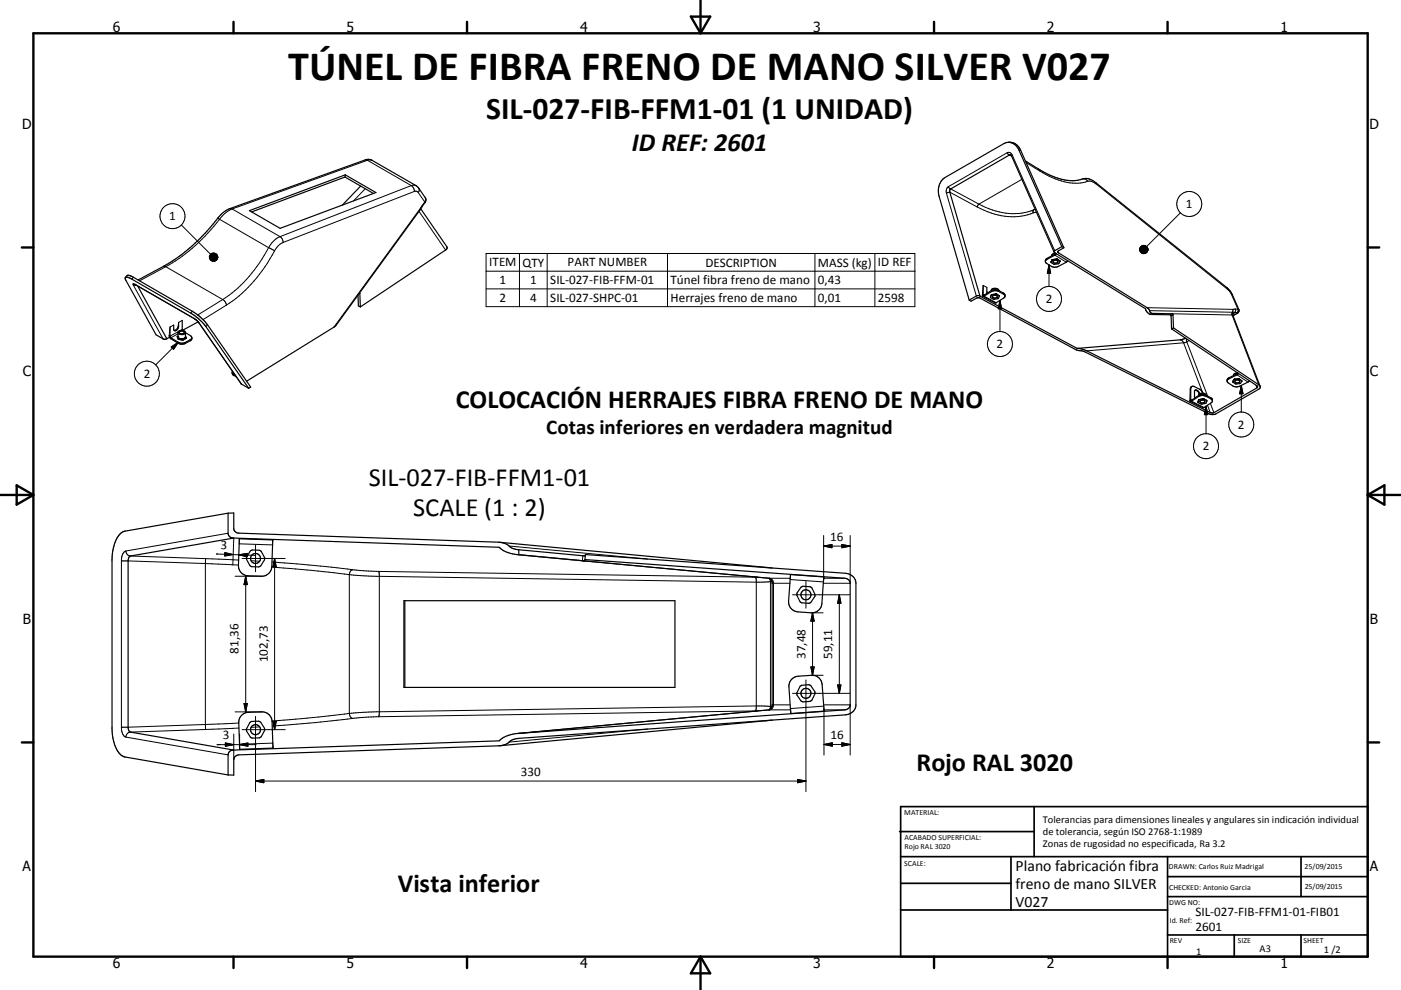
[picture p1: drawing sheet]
<svg xmlns="http://www.w3.org/2000/svg" width="420mm" height="297mm" viewBox="0 0 420 297" stroke-linecap="round" stroke-linejoin="round" font-family="sans-serif">
<g fill="none" stroke="#000" stroke-width=".3">
<path d="M109.5 48l.7 .1M109.5 56.6l-3.5 3.7M110.2 48.1l-40.6 14.6M110.2 48.1h1.4M110.2 48.1l13.1 7.6M123.3 55.7a1.97 1.97 0 0 1 .9 1.7M123.3 55.7l-39.3 15.3M123.3 55.7l.6-.2 .9 .2M124.2 57.4h.7l.5 .4M124.2 57.4l-39.3 15.3M125.4 57.8l1.9 2.8M125.5 56.5l.2 .6-.3 .7"/>
<path d="M127.5 59.3l.1 .6-.3 .7M283.7 57.9l1.1-.2 8.2 4.4M283.7 57.9l9 30.9M284.3 56l.5 .6 8.7 4.6M284.3 56a1.73 1.73 0 0 0-.6 1.9M302 45.8l.4 .6 .9 .5M302 45.8l-17.7 10.2M302 45.8a1.1 1.1 0 0 1 1.5 .7M303.5 46.5l-.2 .3M303.5 46.5l12.7 28.7M306 45.1h-.5M306.4 53.8l-12.9 7.4"/>
<path d="M307.6 48.8l4.1 2.5M311.4 50.7l.3 .6M311.7 51.3a18 18 0 0 0 13.7 3.3l.7-.2M324.5 53.7l1 .1 .6 .6M326.1 54.4a2.99 2.99 0 0 1 2.6 .8M328.5 54.8l.2 .4M328.7 55.2l39.3 31.6M49 79.9h.5l17.3 10M54.4 67.5l8.7 8.8M65.3 65.4l.5 .4M65.8 65.8a52.8 52.8 0 0 1-16.1 14.2l-7.9 4.3M65.8 65.8l14.7 8.5"/>
<path d="M68.9 62.6l.7 .1M69.6 62.7a8.5 8.5 0 0 0-3.8 3.1M69.6 62.7l14.4 8.3M80.5 74.3l1.8 1M80.5 74.3a41 41 0 0 1-13.7 15.6M84 71a1.95 1.95 0 0 1 .9 1.7M84 71a7.1 7.1 0 0 0-3.5 3.3M84.9 72.7l-1.1 .7-1 1a44.6 44.6 0 0 1-14.9 17.1M125.6 63.4l8 11.6M125.8 62.9l-25.7 35.2M125.8 62.9v.2M126.6 61.6l-.8 1.3"/>
<path d="M126.6 61.6l.1 .2M127.3 60.6l-.7 1M127.3 60.6l.1 .2M145.7 76.1h128.6v15.9h-128.6zM155.7 76.1v15.9M164 76.1v15.9M200.1 76.1v15.9M244.3 76.1v15.9M262.3 76.1v15.9M293 62.1a19.7 19.7 0 0 0 16.8 1.8M293.5 61.2a19.2 19.2 0 0 0 16.4 1.7M293.5 61.2l-.5 .9"/>
<path d="M309.9 62.9l-.2 .6 .1 .4M310.3 62.7l-.4 .2M310.4 62.8l-.5 .1M310.7 63.7l-.9 .2M313.9 77.5v.3M314.5 79.5v6.4M314.5 79.5l.5 2.5h-1zM316.3 76.2v.3l3.4 2.2M317.2 75.4l.2 .5M353.9 63.8l-10.1 10.2M40 85.5l8.9 16.2M40 85.5v-.4l.3 .1 17.9 10.3"/>
<path d="M40 83.2l-.5 .5M40.5 85.3l.1 .1M40.6 85.4h.1M40.7 85.5h-.7M52.1 97.5l-1.1 .6-.3 2.6 .3 .1 2.4-1.3M53.4 97.9h.1M53.4 97.9a1.43 1.43 0 0 1-1.2 1.2M54.6 98.9l-.4 .2M54.6 96.1l-1.1 .6-.1 1.2M57.6 93.4l-.4 .5M58.2 95.5l.1 .1M58.2 95.5l1.5 1.4"/>
<path d="M59.5 96.8l.2 .1M59.7 96.9l12.7 18.3M62.2 97.4l-.5 .6M66.8 89.9l-7.5 4.6M66.8 89.9a2.19 2.19 0 0 1 1.1 1.6M67.9 91.5l-7 4.4M107.8 88h.1M145.7 81.4h128.6M145.7 86.7h128.6M295.9 86.2l-1.1-.6-.3 3 .3-.2 .2 .5 3.7 1.9M297.2 87.2v.3M299.4 87.1v.3"/>
<path d="M299.8 90.1v9.4M299.8 90.1l.5 2.5h-1zM300.8 87.9v.3M343.9 92.3l25.7 .5M344.6 93.2l24.9 .5M350.9 94.4l.5-.3 18 .4M351.7 94.5l-.6 .3M367.9 86.3l.1 .5M368 86.8l1.2 1.5M369.2 88.3l1.9 4.4M369.2 88.3l.3 .1M369.4 94.5l8 20.9"/>
<path d="M369.4 94.5l.2 .1M369.5 93.7l-.1 .8M369.5 93.7l.6 .1M369.6 92.8l-.1 .9M370.1 93.8h.8M370.1 93.8l-.5 .4M370.4 92.7l-.8 .1M370.4 92.7h.7M370.4 92.7v.6l-.3 .5M370.8 94.1h.1M370.8 94.1l-1.1 .6M370.9 93.8h.1"/>
<path d="M370.9 94l-.1 .1M371 93.8v.1M371 93.9l-.2 .2M371.1 92.7l.1 .6-.3 .5M371.1 92.7l.3 .1M51.3 104.1l2.1-1.4-1.4 2.1zM53.4 100.2l-2.2 1.1v.3M53.4 102.7v.3M53.4 102.7l-6.7 6.8M55.6 102.7v.3M55.6 100.7l.3 .8-1.1 .6-1.4-.3-.3-.8 .3-.2M57 101.9v.3"/>
<path d="M70.1 112.3v.4M353.8 102l.6 .2 .4 .6M354.8 102.8l-29 2.5M354.8 102.8l5.7 14.9M355.7 101.6l.1 1M355.8 102.6l-1 .2M355.8 102.6l6.3 16.3M356.5 102.2l-.7 .4M356.8 116.7l-.1 3.4 .3-.2 .2 .5 3.8 1.9M357 116.6l-.2 .1M357.2 116.1l-.4 .6M358.3 117.1a1.15 1.15 0 0 1 1.2 1.2"/>
<path d="M359.3 118.6v.4M361.5 118.5v.4M363 119.3v.3M368.4 113.4v.3M370.9 112.1v.4l3.3 2.1M372.1 115.6v8M372.1 115.6l.6 2.5h-1.1zM376.5 115.5l.3 .9M361.6 121.9v8.2M361.6 121.9l.5 2.5h-1zM362 121.6l.8 2.2M362.9 121l1 2.8"/>
<path d="M68.4 160l-30.7 5.3M36.4 168.3l35.1 1.2M37.7 165.3a1.49 1.49 0 0 0 1.4 1.5l32.5 1.2M37.7 165.3l-.9 .9-.4 1.8v50.5l.4 1.7 .9 .9M61.6 167.6v51.3M65.3 166.2h-.4l5 .2M67.4 165.8l2.5 .6-2.5 .4zM69.9 166.4l1.7 .1M70.1 161.4l-.3 8.2M70.5 172.9h7.9M71.6 166.5l5 .1M71.6 166.5l2.5-.5v1z"/>
<path d="M71.7 163.2l10 .3M72.6 167.5h12.9M73.7 172.9v40.7M73.7 172.9l.4 2.5h-.9zM75.3 168.2l2.6 .2M76.6 163.5v8M81.5 170.1l12.2 1.1 11 1.2M81.5 168.6l12.8 1.1 11.4 1.2M82.3 167.5v51.4M82.3 167.5l.5 2.5h-1zM104.7 172.4l8.2 .5 113.8 1.8 4.3-.2M104.7 172.4v41.6"/>
<path d="M105.7 170.9l7.8 .5M105.7 170.9l-.6 .5-.4 1M113.5 171.4l113 1.8M113.5 171.4l.2 1.3v41.1l-.2 1.2M152.6 163.8l41.5 3.9M174.7 166.7l-.1 1.5 56 5.3M226.5 173.2h.7M226.5 173.2l.2 1.2v37.7l-.2 1.2M229.6 170.2l.2 .1M230.6 173.5h6.3M230.6 173.5l.4 1M230.6 173.5a1.45 1.45 0 0 1 1.3 1.5v36.5a1.44 1.44 0 0 1-1.3 1.5"/>
<path d="M231 174.5v37.4M231.4 174.4l-.4 .1M231.5 175h5.3M236.9 173.9l10 .7M237.6 178.4h17.2M241.6 174.5v8M246.9 163.8h8M246.9 163.8l2.5-.4v.9zM246.9 160.7v13.1M247 173.5h6.3M251.6 178.4v29.6M251.6 178.4l.5 2.6h-1z"/>
<path d="M252.4 163.4l2.5 .4-2.5 .5zM254.9 160.7v14.3h-8.1M243.2 183.9h3.6M243.6 183.9v18.7M243.6 183.9l.5 2.4h-1zM61.6 218.9l-22.5 .7a1.49 1.49 0 0 0-1.4 1.5M70.5 213.6h8M71.6 216.9l-35.2 1.3M71.6 218.4l-10 .5M72.6 218.9h12.9M73.2 211.1h.9l-.4 2.5zM76.6 214.9v22.6"/>
<path d="M77.9 218.1l-2.6 .1M81.8 216.4h1l-.5 2.5zM104.7 214l-9.3 1.1-13.8 1.2M104.7 214a1.45 1.45 0 0 0 1 1.5M113.5 215l-5.9 .3-13.3 1.5-12.7 1M194.1 218.7l-41.5 3.9M226.5 213.3h.7M226.5 213.3l-113 1.7M229.8 216.2h-.2M230.6 213h6.4M230.6 213l-75.1 7M231 211.9l.4 .1"/>
<path d="M231 211.9l-.4 1.1M231 211.9l-4.3-.1-113.8 1.7-8.2 .5M231.5 211.5h5.4M237.6 208h17.2M241.6 204v33.5M243.1 200.1h1l-.5 2.5zM243.3 202.6h3.5M246.9 211.5h8v15M247 211.8l-10 .8M251.1 205.5h1l-.5 2.5zM253.3 213h-6.3v13.5M37.7 221.1l30.7 5.4"/>
<path d="M65.1 223.4h11.7M67.6 222.9l2.5 .5-2.5 .5zM70.1 220.2v7.7M71.8 223.4l2.5-.5v1zM71.8 220.2v3.9M76.6 234.3h165M76.6 234.3l2.5-.5v1zM81.8 222.9l-10 .4M239.1 233.8l2.5 .5-2.5 .5zM247 223.4h7.9M247 223.4l2.5-.6v1.1zM252.4 222.8l2.5 .6-2.5 .5z"/>
<circle cx="51.7" cy="64.8" r="3.7"/>
<circle cx="356.5" cy="61.2" r="3.7"/>
<circle cx="314.5" cy="89.7" r="3.7"/>
<circle cx="44" cy="112.1" r="3.8"/>
<circle cx="299.8" cy="103.2" r="3.7"/>
<circle cx="361.6" cy="133.9" r="3.7"/>
<circle cx="372.1" cy="127.4" r="3.7"/>
</g>
<g fill="none" stroke="#000" stroke-width=".36">
<path d="M103.4 53.1l8.6 4.9M103.4 53.1l-28 10.5M103.5 52.5l-.1 .6M108.1 55.8l-5.5 5.7M302.3 42.7a3.6 3.6 0 0 1 3.7 2.4l12.9 29.2M302.9 46.4l-17.9 10.3-.2 .4v.6l9 31.2M302.9 46.4l.1 .1M303 46.5l13 29.1M307.4 48.3l4 2.4a18.1 18.1 0 0 0 11.8 3.4 4.5 4.5 0 0 1 5.3 .7l39.6 31.7 1.2 1.6 2.2 4.9-.3 .8-1.5 .9M74.8 63.2l28.7-10.7 9.2 5.3-28.7 10.7zM126.1 62.6l7.9 11.4v.6l-26 17.5M315.1 78.6h.1"/>
<path d="M315.3 76.7l.3-.5 .9-.2-2.8 1.6-.3 .9M315.4 78l-.3 .6M315.5 77.9h.1M315.5 78h-.1M315.6 77.9l-.2 .1M315.6 77.9l-.1 .1M315.8 78.3a.85 .85 0 0 1 1.4 .3 .79 .79 0 0 1-.8 .4 .79 .79 0 0 1-.7-.6zM316.7 76.1l-3 1.9-.3 .4M316.7 77.7h.1M316.7 77.8l-1.1 .1M316.7 77.8h.3M316.7 77.7v.1"/>
<path d="M316.7 77.7l.3 .1M316.8 77.7v.1M317 77.8l.7 .5M317 77.8h.1M317.7 78.3l.1 .1M317.7 78.2v.1M317.8 78.4h.1M317.8 78.4l-.5 .8a1.86 1.86 0 0 1-2.1-.4l-.1-.2M318.3 74l-2.1 1.2-.1 .4 27.4 17.1a2.13 2.13 0 0 0 1.2 1.6M318.3 74l.6 .3M318.3 74l-12.8-28.9a3.3 3.3 0 0 0-4.5-2l-17.7 10.2a5 5 0 0 0-1.7 5.6l9 31.1M318.9 74.3l-1.6 1-.2 .3 .2 .2 26.8 16.6 1.2 1.6"/>
<path d="M320.1 78.2l-.4 .5-2.4 1.2a2.29 2.29 0 0 1-2.1 0l-1.6-1-.2-.5M37.6 83.2l.7-.6 1.3 .4 18 10.4a16.7 16.7 0 0 1 4.6 4l13 18.7-.6 .4M40.4 85.3l17.9 10.3 .9 .7 13.1 18.9 2.3 1.3M41.3 85.8l8.7 15.8M41.4 84l7.6-4.1a59.5 59.5 0 0 0 17.5-15.8l2.4-1.5 40.6-14.6a2.37 2.37 0 0 1 2.1 .1l13.2 7.6 .6 .5 2.1 3.1a1.25 1.25 0 0 1-.1 1.5l-26.7 36.8-26.8 16.8M51 98.1l.1 3 2.3 1.6a2.26 2.26 0 0 0 2.2 0l1.6-.9 .3-.4M53.4 99.8a1.32 1.32 0 0 0 2.2 0M53.4 99.8v1.2M53.5 96.7v1.2a1.05 1.05 0 0 1-1.4 1.2v-1.6M53.8 99.6a.8 .8 0 0 1 1.4 .3 .76 .76 0 0 1-.8 .3 .76 .76 0 0 1-.6-.6zM54.6 96.1l.1 3M54.7 99.1a1.08 1.08 0 0 0-1.3 .7"/>
<path d="M54.7 99.1l.7 .3 .2 .4M55.6 99.8l1.5 .9 .4 .7M55.6 99.8v1.2M59.4 96.6l-4.7 2.5M107.3 88.5l.2 3.3 .5 .3M107.8 87.9l.1 .1M107.9 88h.1M107.9 88l.1 4.1M290.6 90l.5 .4 1.8-1 1 .1 28.4 15.3 3 .8 37.3 18.6 .9 .2 1-.2 13-7.5 .3-.4v-.4M293.8 88.9l29.1 15.6M293.8 88.9l-.9-.2-2.3 1.3M294.5 88.6l.2 .3"/>
<path d="M294.8 85.6v3l2.4-1.4a2.39 2.39 0 0 1 2.2-.1M295.9 86.2l.1 1.7M297 89.1v.1M297.2 88.5l-.2 .7M297.2 88.5v.1M297.4 88.4l-.2 .2M297.4 88.4h.1M297.4 88.4l-.2 .1M297.6 88.9a.73 .73 0 0 1 .8-.4 .73 .73 0 0 1 .5 .7 .79 .79 0 0 1-1.3-.3zM298.4 88.2h.2M298.4 88.2l-1 .2M298.5 88.2h.2"/>
<path d="M298.5 88.2h-.1M298.6 88.2l.1 .1M298.6 88.2h.1M298.7 88.3l.8 .4M298.7 88.2v.1M298.7 88.2l.8 .5M299.4 87.1l1.4 .8a.85 .85 0 0 1 .5 .8 .85 .85 0 0 1-.4 .7l-2.5 1.5-3.7-2M299.4 87.1a1.26 1.26 0 0 0-2.2 .1M299.5 88.7l.1 .2M299.5 88.7h.1M299.6 88.9l-.3 .6a1.85 1.85 0 0 1-2.3-.3M301.3 88.8l-.3-.5-1.6-.9a2.37 2.37 0 0 0-2.2 .1l-2.5 1.4"/>
<path d="M344.7 94.3l6.2 .2 .2 .3 .1 3.9M345.3 94l6.2 .2 .2 .3 .1 3.9M345.3 94l-.6 .3M351.2 98.7l25.6 17 .2 .5-13.1 7.6-.7 .1-37.4-18.6-1.7-.6-1.2-.2M351.8 98.4l-.6 .3M351.8 98.4l25.6 17 .4 .5M369.7 94.2l-.1 .4 8.2 21.3M369.7 94.1h.1M50 101.6l-1.1 .1-2.1-1.3-9-16.2a.57 .57 0 0 1-.2-.9 .57 .57 0 0 1 .8-.1l18.8 10.7 2.4 1.8 2.1 2.3 12.9 18.5M50.7 100.7l.4 .8 2.3 1.5a2.26 2.26 0 0 0 2.2 0l1.7-1 .2-.7M50.9 101.2l-.9 .4M53.3 101h.1"/>
<path d="M53.3 101l.2 .7M53.3 101l.1 .2M53.4 100.9l-.1 .1M53.4 101v.2M53.4 101.2v.1M53.4 101.3l.1 .4M53.5 101.3a1.54 1.54 0 0 0 1.8 .2M53.5 101.7h.1M53.5 101.7l.1 .1M53.6 101.7v.1M53.6 101.8l1.1 .1M53.6 101.7l.4-.1 .7 .3"/>
<path d="M54.7 101.9h.1M54.8 101.9h.1M55.3 101.5l-.5 .4M55.6 100.9v.1M55.6 101l-.3 .5M55.6 101l.1 .5M55.7 101.5l-.9 .4M55.7 101.5h-.4M55.7 101.3l.1 .2-1 .5-1.2-.3M69.6 111.7l.3 .5 .6 .4M69.7 111.4v.9l1.1 .7M355.5 101.5l-1.7 .5-30.9 2.5"/>
<path d="M359.3 120h.1M359.4 119.9l-.1 .1M359.5 119.9l-.1 .1M359.5 119.9l-.2 .1M359.5 119.9h.1M359.6 118.2a.89 .89 0 0 0-.4-1 .89 .89 0 0 0-1.1 .2l.1 2M359.6 118.2a1.3 1.3 0 0 1 2 .4M359.6 118.2l-.2 .4M360.6 119.7h.2M360.6 119.7l-1.1 .2M360.6 119.7h.1M360.6 118l-.8-1.1-1.7-.9a.7 .7 0 0 0-.8-.1 .7 .7 0 0 0-.3 .7l.1 3.5 2.2-1.5a2.34 2.34 0 0 1 2.2-.1l1.5 .8a.85 .85 0 0 1 .5 .7 .85 .85 0 0 1-.4 .8l-2.3 1.5-3.9-1.9"/>
<path d="M360.7 119.7h.1M360.7 119.7h.2M360.8 119.7l.9 .4M360.9 119.7h.1M360.9 119.7l.8 .4M369.8 112.7a.94 .94 0 0 1 1.3-.8l-2.7 1.5a.87 .87 0 0 0-.1 1.5l1.3 .9a2.2 2.2 0 0 0 2.1 .1l2.9-1.7M369.9 113.9l-.3 .6M369.9 113.9h.1M370 113.9h-.1M370.1 113.8h-.1M370.1 113.8h.1M370.1 113.8l-.1 .1"/>
<path d="M370.2 113.8l-.3 .1M370.2 114.3a.74 .74 0 0 1 .8-.4 .74 .74 0 0 1 .6 .7 .81 .81 0 0 1-1.4-.3zM371.2 113.6h.1M371.2 113.7l-1 .1M371.2 113.7h.2M371.2 113.6v.1M371.2 113.6l-1 .2M371.3 113.6l.2 .1M371.3 112l-3.1 1.8-.3 .5M371.3 113.6l.1 .1M371.4 113.7h.1M371.5 113.7l.7 .5"/>
<path d="M371.5 113.7h.1M372.2 114.2l.1 .2M372.2 114.2h.1M372.3 114.4l-.6 .7a1.84 1.84 0 0 1-2.1-.5v-.1M372.3 114.4h.1M356.7 120.1l.2 .3M359.3 120l-.1 .8a2.03 2.03 0 0 0 2.4 .1l.2-.6M359.9 120.2a.72 .72 0 0 1 .8-.2 .72 .72 0 0 1 .4 .7 .68 .68 0 0 1-.8 .3 .68 .68 0 0 1-.4-.8zM361.7 120.1l.1 .2M363.5 120.2l-.3-.5-1.7-.8a2.38 2.38 0 0 0-2.2 .1l-2.4 1.4M68.4 154l1.7-.1v4.6a1.53 1.53 0 0 0 1.5 1.5l78.2 2.7M68.4 154v6a1.53 1.53 0 0 0 1.7 1.4"/>
<path d="M68.4 154l-30.9 5.3a5.5 5.5 0 0 0-3.4 4.6l-.5 3.9v50.8a10.7 10.7 0 0 0 2.8 8.1l.9 .4 31.1 5.4M70.1 161.4l79.6 2.8a8.9 8.9 0 0 0 5.8 2.2M70.1 161.4l-31 5.4a1.36 1.36 0 0 0-.7 1.5v49.9a1.42 1.42 0 0 0 .7 1.4l31 5.4M71.8 161.6l10 .4-.3 8a3 3 0 0 1-3.1 2.9l-4-.1a3 3 0 0 1-2.9-3.2zM149.8 162.7l81.7 7.7M149.8 162.7a5.1 5.1 0 0 1 3.5 1.6l2.2 .6M155.3 166.4l75.5 7.2M155.5 166.4l19.4 1.9h.4l.1-.4M155.5 164.9l20 1.9M155.5 164.9v1.5M175.4 167.9l.1-1.5 78 5.6a3.2 3.2 0 0 1 3.1 3v36.5a3.2 3.2 0 0 1-3.1 3l-98 7a5.4 5.4 0 0 0-3.6 1.7l-2.1 .5M175.4 167.9l77.9 5.6a1.57 1.57 0 0 1 1.6 1.5v36.5a1.56 1.56 0 0 1-1.6 1.5l-97.8 7a8.9 8.9 0 0 0-5.8 2.3l-79.6 2.7"/>
<path d="M230.8 173.6h.1M230.9 173.6l.4 .6 .2 .6v36.8l-.2 .7-.4 .5M237 172.4l-.6 7.9a3 3 0 0 0 2.8 3.3l4 .3a3 3 0 0 0 3.2-2.8l.6-8M240.2 176.2l.5-.3 2.2 .1 .5 .4 .9 2.2-1.5 2.3h-2.4l-.5-.4-1-2.3zM121.1 180.2h81.3v26h-81.3zM121.4 180.2v26M72.4 214.7l.6-.5 1.1-.4 4.4-.2a2.96 2.96 0 0 1 3.1 2.9l.2 7.9-9.9 .4-.3-8.4 .3-1.1zM230.8 212.9l-75.5 7.1M230.9 212.8l-.1 .1M231.5 216l-81.7 7.7M239.9 205.9l.5-.3 2.1-.2 .6 .3 1.2 2.1-.9 2.3-.5 .3-2.2 .2-.5-.3-1.3-2.1zM247.1 213.3l-.6-7.9a2.96 2.96 0 0 0-3.2-2.8l-4 .3a2.99 2.99 0 0 0-2.8 3.2l.6 8"/>
<path d="M70.1 225a1.54 1.54 0 0 0-1.7 1.5v6M149.8 223.7l-78.2 2.8a1.58 1.58 0 0 0-1.5 1.4v4.6h-1.7"/>
<circle cx="76.6" cy="167.5" r="1.5"/>
<circle cx="76.6" cy="167.5" r="2.73"/>
<circle cx="241.6" cy="178.4" r="1.5"/>
<circle cx="76.6" cy="218.9" r="1.5"/>
<circle cx="76.6" cy="218.9" r="2.73"/>
<circle cx="241.6" cy="208" r="1.5"/>
</g>
<g fill="#000">
<circle cx="315.4" cy="78" r=".18"/>
<circle cx="315.6" cy="77.9" r=".18"/>
<circle cx="316.7" cy="77.7" r=".18"/>
<circle cx="40.4" cy="85.3" r=".18"/>
<circle cx="298.4" cy="88.2" r=".18"/>
<circle cx="298.6" cy="88.2" r=".18"/>
<circle cx="299.4" cy="87.1" r=".18"/>
<circle cx="53.3" cy="101" r=".18"/>
<circle cx="360.8" cy="119.7" r=".18"/>
<circle cx="369.6" cy="114.5" r=".18"/>
<circle cx="370.2" cy="113.8" r=".18"/>
<circle cx="371.3" cy="113.6" r=".18"/>
<circle cx="359.1" cy="120.6" r=".18"/>
</g>
<g fill="none" stroke="#000" stroke-width=".71">
<path d="M10 10h400v277h-400zM70 6.6v3.4M140 6.6v3.4M207.1 5h5.8l-2.9 5zM210 0v10M280 6.6v3.4M350 6.6v3.4M6.6 74.2h3.4M410 74.2h3.5M0 148.5h10M5 145.6l5 2.9-5 2.9zM410 148.5h10.1"/>
<path d="M410 148.5l5.1-2.9v5.8zM6.6 222.7h3.4M410 222.7h3.5M70 287v3.4M140 287v3.4M210 287v10M210 287l2.9 5h-5.8zM280 287v3.4M350 287v3.4"/>
</g>
<g fill="none" stroke="#000" stroke-width=".51">
<path d="M269.7 249.5h40.3M270 242h140v45h-140zM270 257h140M303.1 257v16M310 242v15M350 257v30M390.1 257v12M270 265h33.1M270 273h80M350 269h60M350 263h60M350 280.5h60"/>
<path d="M370 280.5v6.5M390.1 280.5v6.5"/>
</g>
<g fill="#000" stroke="#000" stroke-width=".3">
<path d="M65.2 76.6l.1 .5zM65 76.4l.3 .7zM64.8 76.2l.5 .9zM64.6 76.1l.7 1zM64.3 76l1 1.1zM64.1 75.9l1.2 1.2zM63.8 75.9h.3l1.2 1.2zM63.6 76l.2-.1 1.5 1.2zM63.3 76.1l.3-.1 1.7 1.1zM63.1 76.3l.2-.2 2 1zM63.1 76.3l2.2 .8-2.4-.6zM62.9 76.5l2.4 .6-2.5-.3z"/>
<path d="M62.8 76.8l2.5 .3-2.5-.1zM62.8 77l2.5 .1-2.5 .2zM62.8 77.3l2.5-.2-2.5 .4zM62.8 77.5l2.5-.4-2.4 .7zM62.9 77.8l2.4-.7-2.2 .9zM63.1 78l2.2-.9-2 1.1zM63.3 78.2l2-1.1-1.7 1.2zM63.6 78.3l1.7-1.2-1.5 1.3zM63.8 78.4l1.5-1.3-1.2 1.3zM65.3 77.1l-1 1.3h-.2zM65.3 77.1l-1 1.3zM65.3 77.1l-.7 1.2z"/>
<path d="M65.3 77.1l-.5 1zM65.3 77.1l-.3 .8zM65.3 77.1l-.1 .6zM65.3 77.1l-.1 .3zM344 74.3l.2 .6zM343.9 74.1l.3 .8zM343.7 73.9l.5 1zM343.5 73.8l.7 1.1zM343.2 73.7l1 1.2zM343 73.6l.2 .1 1 1.2zM342.7 73.6h.3l1.2 1.3zM342.4 73.7l.3-.1 1.5 1.3z"/>
<path d="M342.2 73.8l.2-.1 1.8 1.2zM342 74l.2-.2 2 1.1zM342 74l2.2 .9-2.4-.7zM341.8 74.2l2.4 .7-2.5-.4zM341.7 74.5l2.5 .4-2.6-.2zM341.6 74.7l2.6 .2-2.6 .1zM341.6 75l2.6-.1-2.5 .4zM341.7 75.3l2.5-.4-2.4 .6zM341.8 75.5l2.4-.6-2.2 .8zM342 75.7l2.2-.8-2 1zM342.2 75.9l2-1-1.8 1.1zM342.4 76l1.8-1.1-1.5 1.2z"/>
<path d="M342.7 76.1l1.5-1.2-1.2 1.2zM344.2 74.9l-1 1.2h-.2zM344.2 74.9l-1 1.2zM344.2 74.9l-.7 1.1zM344.2 74.9l-.5 .9zM344.2 74.9l-.3 .7zM344.2 74.9l-.2 .5zM344.2 74.9l-.1 .2zM299.8 90.1l.5 2.5h-1zM314.5 79.5l.5 2.5h-1zM51.3 104.1l2.1-1.4-1.4 2.1zM372.1 115.6l.6 2.5h-1.1z"/>
<path d="M361.6 121.9l.5 2.5h-1zM67.4 165.8l2.5 .6-2.5 .4zM71.6 166.5l2.5-.5v1zM73.7 172.9l.4 2.5h-.9zM82.3 167.5l.5 2.5h-1zM246.9 163.8l2.5-.4v.9zM252.4 163.4l2.5 .4-2.5 .5zM243.6 183.9l.5 2.4h-1zM251.6 178.4l.5 2.6h-1zM73.2 211.1h.9l-.4 2.5zM81.8 216.4h1l-.5 2.5zM243.1 200.1h1l-.5 2.5z"/>
<path d="M251.1 205.5h1l-.5 2.5zM67.6 222.9l2.5 .5-2.5 .5zM71.8 223.4l2.5-.5v1zM76.6 234.3l2.5-.5v1zM239.1 233.8l2.5 .5-2.5 .5zM247 223.4l2.5-.6v1.1zM252.4 222.8l2.5 .6-2.5 .5z"/>
</g>
<text font-size="12.6" x="86.4" y="23.9">TÚNEL DE FIBRA FRENO DE MANO SILVER V027</text>
<text font-size="9.4" x="145.8" y="35.7">SIL-027-FIB-FFM1-01 (1 UNIDAD)</text>
<g font-size="7.9">
<text x="189.4" y="45.2">ID REF: 2601</text>
<text x="136.7" y="122.5">COLOCACIÓN HERRAJES FIBRA FRENO DE MANO</text>
<text x="110.6" y="145.7">SIL-027-FIB-FFM1-01</text>
<text x="123.9" y="154.7">SCALE (1 : 2)</text>
<text x="274.7" y="231.3">Rojo RAL 3020</text>
<text x="119.3" y="267.5">Vista inferior</text>
</g>
<text font-size="6.3" x="163.7" y="130.2">Cotas inferiores en verdadera magnitud</text>
<g font-size="4.7">
<text x="304.5" y="261.2">Plano fabricación fibra</text>
<text x="304.5" y="266.6">freno de mano SILVER</text>
<text x="304.5" y="272">V027</text>
</g>
<g font-size="4.2">
<text x="33.9" y="9.6">6</text>
<text x="103.9" y="9.6">5</text>
<text x="173.9" y="9.6">4</text>
<text x="243.8" y="9.6">3</text>
<text x="313.9" y="9.6">2</text>
<text x="383.9" y="9.6">1</text>
<text x="6.7" y="38.7">D</text>
<text x="410.5" y="38.7">D</text>
<text x="6.9" y="112.9">C</text>
<text x="410.7" y="112.9">C</text>
<text x="6.9" y="187.1">B</text>
<text x="410.7" y="187.1">B</text>
<text x="6.8" y="261.4">A</text>
<text x="410.7" y="261.4">A</text>
<text x="33.9" y="290.4">6</text>
<text x="103.9" y="290.4">5</text>
<text x="173.9" y="290.4">4</text>
<text x="243.8" y="290.4">3</text>
<text x="313.9" y="290.4">2</text>
<text x="383.9" y="290.4">1</text>
</g>
<g font-size="3.9">
<text x="355.5" y="62.5">1</text>
<text x="50.7" y="66.1">1</text>
<text x="146.6" y="79.9">ITEM</text>
<text x="156.6" y="80">QTY</text>
<text x="170.2" y="79.9">PART NUMBER</text>
<text x="211.5" y="80">DESCRIPTION</text>
<text x="245.2" y="80.1">MASS (kg)</text>
<text x="263.2" y="79.9">ID REF</text>
<text x="149.8" y="85.3">1</text>
<text x="158.9" y="85.3">1</text>
<text x="164.9" y="85.3">SIL-027-FIB-FFM-01</text>
<text x="201" y="85.3">Túnel fibra freno de mano</text>
<text x="245.2" y="85.3">0,43</text>
<text x="149.8" y="90.6">2</text>
<text x="158.9" y="90.6">4</text>
<text x="164.9" y="90.6">SIL-027-SHPC-01</text>
<text x="201" y="90.7">Herrajes freno de mano</text>
<text x="245.2" y="90.6">0,01</text>
<text x="263.2" y="90.6">2598</text>
<text x="313.5" y="90.9">2</text>
<text x="298.8" y="104.5">2</text>
<text x="43.1" y="113.4">2</text>
<text x="371.1" y="128.6">2</text>
<text x="360.6" y="135.1">2</text>
<text x="66.1" y="164.7" transform="rotate(2 66.1 164.7)">3</text>
<text x="248.9" y="162.3">16</text>
<text x="71.5" y="196.1" transform="rotate(-90 71.5 196.1)">81,36</text>
<text x="241.5" y="197.7" transform="rotate(-90 241.5 197.7)">37,48</text>
<text x="249.5" y="197.7" transform="rotate(-90 249.5 197.7)">59,11</text>
<text x="80.3" y="198.7" transform="rotate(-90 80.3 198.7)">102,73</text>
<text x="66.8" y="221.8">3</text>
<text x="249" y="221.7">16</text>
<text x="156.1" y="232.7">330</text>
<text x="358.4" y="274.9">SIL-027-FIB-FFM1-01-FIB01</text>
<text x="358.4" y="279.4">2601</text>
</g>
<g font-size="3.1">
<text x="312.7" y="246.8">Tolerancias para dimensiones lineales y angulares sin indicación individual</text>
<text x="312.7" y="250.4">de tolerancia, según ISO 2768-1:1989</text>
<text x="312.7" y="254">Zonas de rugosidad no especificada, Ra 3.2</text>
<text x="358.6" y="286.5">1</text>
<text x="377.6" y="285.6">A3</text>
<text x="396.9" y="285.9">1 /2</text>
</g>
<g font-size="2.4">
<text x="271.1" y="244.4">MATERIAL:</text>
<text x="271.2" y="252">ACABADO SUPERFICIAL:</text>
<text x="271.2" y="254.7">Rojo RAL 3020</text>
<text x="271.1" y="259.7">SCALE:</text>
<text x="350.4" y="260.8">DRAWN: Carlos Ruiz Madrigal</text>
<text x="391.1" y="260.6">25/09/2015</text>
<text x="350.5" y="267">CHECKED: Antonio Garcia</text>
<text x="391.2" y="266.7">25/09/2015</text>
<text x="350.5" y="271.4">DWG NO:</text>
<text x="350.7" y="276.9">Id. Ref:</text>
<text x="350.7" y="282.8">REV</text>
<text x="371.1" y="282.9">SIZE</text>
<text x="390.8" y="283">SHEET</text>
</g>
</svg>
